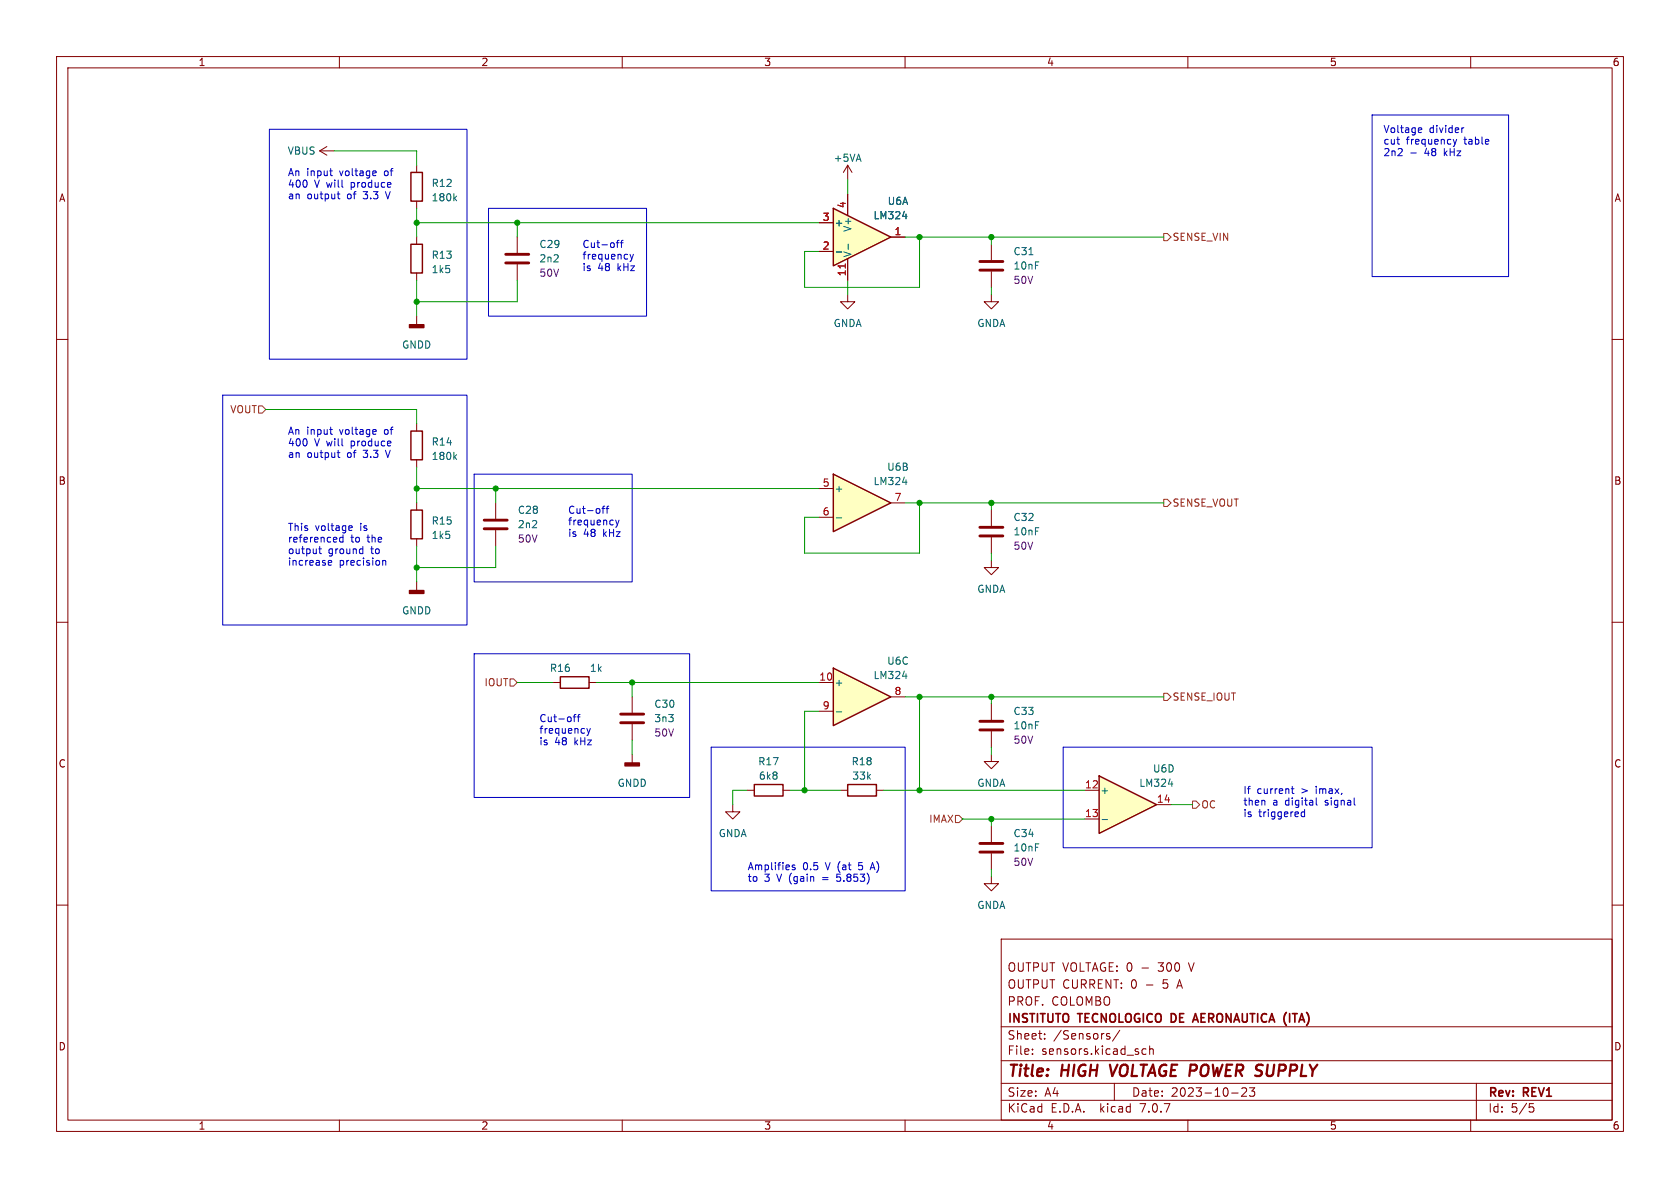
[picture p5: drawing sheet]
<svg xmlns="http://www.w3.org/2000/svg" width="297mm" height="210mm" viewBox="0 0 297 210" stroke-linecap="round" stroke-linejoin="round" font-family="sans-serif">
<g fill="none" stroke="#840000" stroke-width=".18">
<path d="M10 10h277v190h-277zM12 12h273v186h-273zM60 10v2M110 10v2M160 10v2M210 10v2M260 10v2M149.9 29.2l.7 1.3M149.9 29.2v2.6M149.9 29.2l-.8 1.3M10 60h2M175.3 52.1v1.2h1.2l-1.2 1.3-1.3-1.3h1.3"/>
<path d="M285 60h2M175.3 99.1v1.2h1.2l-1.2 1.3-1.3-1.3h1.3M175.3 90.2v2.8M175.3 95v2.8M10 110h2M285 110h2M175.3 133.4v1.2h1.2l-1.2 1.3-1.3-1.3h1.3M175.3 124.5v2.8M175.3 129.3v2.8M10 160h2M175.3 154.9v1.3h1.2l-1.2 1.3-1.3-1.3h1.3M175.3 146.1v2.7"/>
<path d="M175.3 150.9v2.8M285 160h2M177 166h108v32h-108zM60 198v2M110 198v2M160 198v2M177 194.5h108M177 191.5h108M177 187.5h108M177 181.5h108M182.5 186.3v.1M182.5 185.5v.1"/>
<path d="M184.7 183.6v.1M184.7 182.8v.1M195.8 183.2l.4 .1v.2l-.2 .2h-.3M195.8 182.7l.4 .1M197 191.5v3M198 182.1l-1.3 2M202.6 185.5l-.4-.1-.3 .3v.4l.1 .2h.6M203.2 185.5l.3-.1 .3 .1 .1 .9M203.2 184.9v1.5M210 198v2M217.7 193.2h1.2M219.5 192.4l.6-.1 .2 .1 .1 .3-.9 1.1h.9"/>
<path d="M220.9 192.3h.9l-.5 .6 .4 .1v.7l-.2 .1h-.4l-.2-.1M260 198v2M261 191.5v6.5M270.4 195.1h.7M270.5 195.7h.4l.3 .3-.2 .5-.5 .1"/>
</g>
<path d="M196.2 188.2l.4 2" fill="none" stroke="#840000" stroke-width=".4"/>
<path d="M210.8 180.7l.5-1.5 .5 1.5M211 180.3h.7" fill="none" stroke="#840000" stroke-width=".3"/>
<path d="M173.2 94.7h4.1M173.2 93.2h4.1M173.2 129h4.1M173.2 127.5h4.1M173.2 150.6h4.1M173.2 149.1h4.1" fill="none" stroke="#840000" stroke-width=".51"/>
<path d="M147.3 118.1l10.2 5.1-10.2 5.1z" fill="#ffffc2"/>
<path d="M147.3 118.1l10.2 5.1-10.2 5.1z" fill="none" stroke="#840000" stroke-width=".25"/>
<path d="M144.8 120.7h2.5M144.8 125.7h2.5M157.5 123.2h2.5" fill="none" stroke="#840000" stroke-width=".18"/>
<path d="M159.6 119.5h.8M147.8 125.8h1" fill="none" stroke="#006464" stroke-width=".18"/>
<path d="M147.3 83.8l10.2 5.1-10.2 5.1z" fill="#ffffc2"/>
<path d="M72.6 30.5h2.1v5.1h-2.1zM72.6 43.2h2.1v5.1h-2.1zM72.6 90.2h2.1v5.1h-2.1zM147.3 83.8l10.2 5.1-10.2 5.1zM99.1 119.6h5v2.1h-5zM133.3 138.7h5.1v2h-5.1zM149.9 138.7h5v2h-5z" fill="none" stroke="#840000" stroke-width=".25"/>
<g fill="none" stroke="#840000" stroke-width=".18">
<path d="M56.5 26.7l1.3 .7M56.5 26.7h2.6M57.8 25.9l-1.3 .8M73.7 29.2v1.3M73.7 35.6v1.2M149.9 34.3v3.8M73.7 41.9v1.3M73.7 48.3v1.2M73.7 55.9v1.5M149.9 52.1v1.2h1.2l-1.2 1.3-1.3-1.3h1.3M149.9 45.7v3.8M73.7 88.9v1.3"/>
<path d="M73.7 95.3v1.2M87.6 88.9v2.8M87.6 93.7v2.8M144.8 86.4h2.5M144.8 91.4h2.5M157.5 88.9h2.5M73.7 102.9v1.5M97.8 120.7h1.3M104.1 120.7h1.3M111.8 123.2v2.8M111.8 128v2.8M111.8 133.4v1.5"/>
<path d="M132.1 139.7h1.2M138.4 139.7h1.3M148.6 139.7h1.3M154.9 139.7h1.3M129.5 142.2v1.3h1.3l-1.3 1.3-1.2-1.3h1.2"/>
</g>
<path d="M80.4 35l.3 .5M80.7 34.7l-.5 .4M150 43.1v1M147.8 91.5h1M159.6 85.2h.8" fill="none" stroke="#006464" stroke-width=".18"/>
<g fill="#840000" stroke="#840000" stroke-width=".25">
<path d="M72.4 104.4h2.5v.5h-2.5z"/>
<path d="M110.5 134.9h2.5v.5h-2.5z"/>
<path d="M72.4 57.4h2.5v.5h-2.5z"/>
</g>
<path d="M85.6 93.5h4.1M85.6 91.9h4.1M109.7 127.8h4.1M109.7 126.2h4.1" fill="none" stroke="#840000" stroke-width=".51"/>
<path d="M149.4 46.7v.7" fill="none" stroke="#a90000" stroke-width=".18"/>
<path d="M194.3 137.2l10.2 5-10.2 5.1z" fill="#ffffc2"/>
<path d="M72.6 76.2h2.1v5.1h-2.1zM194.3 137.2l10.2 5-10.2 5.1z" fill="none" stroke="#840000" stroke-width=".25"/>
<path d="M91.4 41.9v2.8M91.4 46.7v2.8M175.3 43.2v2.8M175.3 48v2.8M73.7 74.9v1.3M73.7 81.3v1.3M191.8 139.7h2.5M191.8 144.8h2.5M204.5 142.2h2.5" fill="none" stroke="#840000" stroke-width=".18"/>
<path d="M181.9 45h.7M80.4 80.7l.3 .5M80.7 80.4l-.5 .5M206.6 138.6h.7M194.8 144.9h1" fill="none" stroke="#006464" stroke-width=".18"/>
<path d="M89.4 46.5h4.1M89.4 45h4.1M173.2 47.8h4.1M173.2 46.2h4.1" fill="none" stroke="#840000" stroke-width=".51"/>
<path d="M147.3 36.8l10.2 5.1-10.2 5.1z" fill="#ffffc2"/>
<path d="M147.3 36.8l10.2 5.1-10.2 5.1z" fill="none" stroke="#840000" stroke-width=".25"/>
<path d="M144.8 39.4h2.5M149.9 34.3v3.8M144.8 44.5h2.5M149.9 45.7v3.8M157.5 41.9h2.5" fill="none" stroke="#840000" stroke-width=".18"/>
<path d="M159.6 38.3h.8M147.8 44.5h1M150 43.1v1" fill="none" stroke="#006464" stroke-width=".18"/>
<path d="M205.7 41.3h.7l.6 .6-.6 .6h-.7zM45.7 71.8h.7l.6 .6-.6 .6h-.7zM205.7 88.3h.7l.6 .6-.6 .6h-.7zM90.2 120h.6l.6 .7-.6 .6h-.6zM205.7 122.6h.7l.6 .6-.6 .6h-.7zM168.9 144.1h.6l.7 .7-.7 .6h-.6zM210.8 141.6h.7l.6 .6-.6 .7h-.7z" fill="none" stroke="#725600" stroke-width=".18"/>
<g fill="none" stroke="#0000c2" stroke-width=".18">
<path d="M47.6 22.9h34.9v40.6h-34.9zM58.3 30.2h.5M58.5 31l.3 .1M59.6 34.3h.5M59.8 33.9v1.1l.3 .1M66.3 30.2l.2 .3-.6 .1M66.4 31l-.1 .1M68.1 33.9l.5 1.2M86.4 36.8h27.9v19.1h-27.9zM242.6 20.3h24.1v28.6h-24.1zM246.9 24.6h.5M247.3 25.5h.1"/>
<path d="M249.4 27h1M250.9 22.6l.4 .1v.2l-.6 .1M251.3 23.4h-.4M256.9 24.6l.3 .9M257.2 25.5l-.2 .3M257.5 24.6l-.3 .9M258.8 22.6l-.3 .1M109 42.9h.4M109.4 42.5l-.3 .2v1.1M109.7 42.9h.5M110.2 42.5l-.3 .2v1.1M111.4 45l.3 .8"/>
<path d="M111.7 45.8l-.2 .4M112 45l-.3 .8M39.4 69.9h43.1v40.6h-43.1zM58.3 75.9h.5M58.5 76.7l.3 .1M59.8 79.6v1.1l.3 .2M66.3 75.9l.2 .3-.6 .2M66.4 76.7l-.1 .1M68.1 79.6l.5 1.3M56.3 97h.5M56.5 96.6v1.1l.3 .2M58 99.5l.6-.1v-.3h-.4l-.2 .2 .1 .6h.5"/>
<path d="M59.6 80h.5M60.6 94.6v1.2M60.6 95h-.3l-.3 .2 .2 .6h.4M61.8 92.9l.4 .1 .1 .2-.6 .2M62.2 93.7l-.4 .1M64 97l.1 .1M64.1 96.6v1.3M64.1 97.8l-.1 .1M67.7 99.2l.1-.1h.3l.1 .8M67.7 99.1v.8M83.8 83.8h28v19.1h-28zM106.4 89.9h.5"/>
<path d="M106.9 89.5l-.3 .2v1M107.1 89.9h.5M107.6 89.5l-.3 .2v1M108.8 91.9l.3 .9M109.1 92.8l-.1 .4M109.4 91.9l-.3 .9M83.8 115.6h38.1v25.4h-38.1zM101.3 126.7h.5M101.8 126.3l-.3 .2v1.1M102.1 126.7h.4M102.5 126.3l-.3 .2v1.1M103.8 128.8l.3 .8"/>
<path d="M104.1 129.6l-.2 .4M104.4 128.8l-.3 .8M125.7 132.1h34.3v25.4h-34.3zM188 132.1h54.6v17.8h-54.6zM228.3 139.4h.5M228.5 139v1.1l.3 .2M140.5 153l-.3-.1-.2 .2 .1 .2 .4 .1v.3h-.5M147.9 155.7l.2 .1M148 154.5l-.1 .6 .2-.1M154 153.4h.6M154.3 152.5l-.5 1.3M230.6 143.1v1.3"/>
<path d="M230.6 143.6l-.3-.1-.3 .3 .2 .5h.4M232.7 141.1v1l.2 .2"/>
</g>
<g fill="none" stroke="#009600" stroke-width=".18">
<path d="M59.1 26.7h14.6v2.5M73.7 36.8v5.1M73.7 39.4h71.1M91.4 39.4v2.5M149.9 31.8v2.5M73.7 49.5v6.4M91.4 49.5v3.8h-17.7M149.9 49.5v2.6M160 41.9h45.7M162.6 41.9v8.9h-20.4v-6.3h2.6M175.3 41.9v1.3M175.3 50.8v1.3"/>
<path d="M47 72.4h26.7v2.5M73.7 86.4h71.1M73.7 82.6v6.3M73.7 96.5v6.4M87.6 86.4v2.5M87.6 96.5v3.8h-13.9M160 88.9h45.7M162.6 88.9v8.9h-20.4v-6.4h2.6M175.3 88.9v1.3M175.3 97.8v1.3M91.4 120.7h6.4M105.4 120.7h39.4"/>
<path d="M111.8 120.7v2.5M111.8 130.8v2.6M132.1 139.7h-2.6v2.5M139.7 139.7h8.9M144.8 125.7h-2.6v14M156.2 139.7h35.6M160 123.2h45.7M162.6 123.2v16.5M175.3 123.2v1.3M175.3 132.1v1.3M170.2 144.8h21.6M175.3 144.8v1.3"/>
<path d="M175.3 153.7v1.2M207 142.2h3.8"/>
</g>
<path d="M149.4 46.7v.7" fill="none" stroke="#a90000" stroke-width=".18"/>
<g fill="#009600" stroke="#009600" stroke-width=".18">
<circle cx="73.7" cy="53.3" r=".46"/>
<circle cx="142.2" cy="139.7" r=".46"/>
<circle cx="175.3" cy="144.8" r=".46"/>
<circle cx="162.6" cy="139.7" r=".46"/>
<circle cx="175.3" cy="123.2" r=".46"/>
<circle cx="162.6" cy="123.2" r=".46"/>
<circle cx="175.3" cy="41.9" r=".46"/>
<circle cx="162.6" cy="41.9" r=".46"/>
<circle cx="87.6" cy="86.4" r=".46"/>
<circle cx="73.7" cy="100.3" r=".46"/>
<circle cx="111.8" cy="120.7" r=".46"/>
<circle cx="162.6" cy="88.9" r=".46"/>
<circle cx="175.3" cy="88.9" r=".46"/>
<circle cx="73.7" cy="86.4" r=".46"/>
<circle cx="73.7" cy="39.4" r=".46"/>
<circle cx="91.4" cy="39.4" r=".46"/>
</g>
<g font-size="2.8" fill="#840000">
<text x="178" y="190.9">Title:</text>
<text x="187.7" y="190.9">HIGH</text>
<text x="197.1" y="190.9">VOLTAGE POWER SUPPLY</text>
</g>
<g font-size="2.1" fill="#840000">
<text x="178" y="172">OUTPUT VOLTAGE: 0</text>
<text x="201.9" y="172">-</text>
<text x="205.1" y="172">300</text>
<text x="210.6" y="172">V</text>
<text x="178" y="178">PROF.</text>
<text x="178" y="175">OUTPUT CURRENT: 0</text>
<text x="185.9" y="178">COLOMBO</text>
<text x="202.7" y="175">-</text>
<text x="205.8" y="175">5</text>
<text x="208.6" y="175">A</text>
<text x="178" y="184">Sheet:</text>
<text x="178" y="181.2">INSTITUTO</text>
<text x="186.2" y="184">/Sensors/</text>
<text x="190.7" y="181.2">TECNOLOGICO DE</text>
<text x="212.3" y="181.2">AERONAUTICA (ITA)</text>
<text x="178" y="186.7">File:</text>
<text x="184.1" y="186.7">sensors.kicad_sch</text>
<text x="178" y="196.9">KiCad</text>
<text x="178" y="194.1">Size:</text>
<text x="184.7" y="194.1">A4</text>
<text x="185.7" y="196.9">E.D.A.</text>
<text x="194.6" y="196.9">kicad</text>
<text x="200" y="194.1">Date:</text>
<text x="201.8" y="196.9">7.0.7</text>
<text x="207" y="194.1">2023-10-23</text>
<text x="263" y="194.3">Rev:</text>
<text x="263" y="196.9">Id:</text>
<text x="267.1" y="196.9">5/5</text>
<text x="269.4" y="194.3">REV1</text>
</g>
<g font-size="1.8" fill="#840000">
<text x="35" y="11.9">1</text>
<text x="85" y="11.9">2</text>
<text x="135" y="11.9">3</text>
<text x="185" y="11.9">4</text>
<text x="235" y="11.9">5</text>
<text x="285" y="11.9">6</text>
<text x="10.3" y="35.9">A</text>
<text x="285.3" y="35.9">A</text>
<text x="10.3" y="85.9">B</text>
<text x="285.3" y="85.9">B</text>
<text x="10.3" y="135.9">C</text>
<text x="285.3" y="135.9">C</text>
<text x="10.3" y="185.9">D</text>
<text x="285.3" y="185.9">D</text>
<text x="35" y="199.9">1</text>
<text x="85" y="199.9">2</text>
<text x="135" y="199.9">3</text>
<text x="185" y="199.9">4</text>
<text x="235" y="199.9">5</text>
<text x="285" y="199.9">6</text>
</g>
<g font-size="1.8" fill="#0000c2">
<text x="244.5" y="23.6">Voltage</text>
<text x="252.7" y="23.6">divider</text>
<text x="244.5" y="25.6">cut</text>
<text x="244.5" y="27.7">2n2</text>
<text x="248.6" y="25.6">frequency</text>
<text x="252" y="27.7">48</text>
<text x="255.5" y="27.7">kHz</text>
<text x="259" y="25.6">table</text>
<text x="50.8" y="31.2">An</text>
<text x="50.8" y="33.3">400</text>
<text x="50.8" y="35.3">an</text>
<text x="54.2" y="31.2">input</text>
<text x="54.3" y="35.3">output</text>
<text x="55.6" y="33.3">V will</text>
<text x="60.2" y="31.2">voltage</text>
<text x="61.5" y="35.3">of</text>
<text x="62.3" y="33.3">produce</text>
<text x="64.5" y="35.3">3.3</text>
<text x="68.2" y="31.2">of</text>
<text x="68.7" y="35.3">V</text>
<text x="102.9" y="43.9">Cut-off</text>
<text x="102.9" y="46">frequency</text>
<text x="102.9" y="48">is</text>
<text x="105.7" y="48">48</text>
<text x="109.3" y="48">kHz</text>
<text x="50.8" y="76.9">An</text>
<text x="54.2" y="76.9">input</text>
<text x="60.2" y="76.9">voltage</text>
<text x="68.2" y="76.9">of</text>
<text x="50.8" y="79">400</text>
<text x="50.8" y="81">an</text>
<text x="54.3" y="81">output</text>
<text x="55.6" y="79">V will</text>
<text x="61.5" y="81">of</text>
<text x="62.3" y="79">produce</text>
<text x="64.5" y="81">3.3</text>
<text x="68.7" y="81">V</text>
<text x="50.8" y="93.9">This</text>
<text x="50.8" y="96">referenced</text>
<text x="55.7" y="93.9">voltage</text>
<text x="62" y="96">to</text>
<text x="63.8" y="93.9">is</text>
<text x="65.1" y="96">the</text>
<text x="100.3" y="90.9">Cut-off</text>
<text x="100.3" y="93">frequency</text>
<text x="100.3" y="95">is</text>
<text x="103.1" y="95">48</text>
<text x="106.7" y="95">kHz</text>
<text x="50.8" y="98">output</text>
<text x="50.8" y="100.1">increase</text>
<text x="58" y="98">ground</text>
<text x="60" y="100.1">precision</text>
<text x="65.7" y="98">to</text>
<text x="95.2" y="127.7">Cut-off</text>
<text x="95.2" y="129.8">frequency</text>
<text x="95.2" y="131.8">is</text>
<text x="98.1" y="131.8">48</text>
<text x="101.6" y="131.8">kHz</text>
<text x="219.7" y="140.4">If</text>
<text x="219.7" y="142.5">then</text>
<text x="222.2" y="140.4">current</text>
<text x="225" y="142.5">a</text>
<text x="227.3" y="142.5">digital</text>
<text x="230.2" y="140.4">&gt;</text>
<text x="232.9" y="140.4">imax,</text>
<text x="234.5" y="142.5">signal</text>
<text x="219.7" y="144.5">is</text>
<text x="222.5" y="144.5">triggered</text>
<text x="132.1" y="153.9">Amplifies</text>
<text x="132.1" y="156">to</text>
<text x="135.1" y="156">3</text>
<text x="137.5" y="156">V (gain</text>
<text x="141.9" y="153.9">0.5</text>
<text x="145.8" y="156">=</text>
<text x="146.1" y="153.9">V (at</text>
<text x="148.6" y="156">5.853)</text>
<text x="152.2" y="153.9">5</text>
<text x="154.6" y="153.9">A)</text>
</g>
<g font-size="1.8" fill="#006464">
<text x="50.8" y="27.5">VBUS</text>
<text x="147.3" y="28.8">+5VA</text>
<text x="76.2" y="33.2">R12</text>
<text x="76.2" y="35.8">180k</text>
<text x="147.4" y="40.2">+</text>
<text x="150.7" y="41.1" transform="rotate(-90 150.7 41.1)">V+</text>
<text x="154.3" y="39">LM324</text>
<text x="156.8" y="36.4">U6A</text>
<text x="76.2" y="45.9">R13</text>
<text x="95.3" y="44">C29</text>
<text x="95.3" y="46.6">2n2</text>
<text x="150.7" y="45.6" transform="rotate(-90 150.7 45.6)">V-</text>
<text x="179.1" y="45.3">C31</text>
<text x="179.1" y="47.9">10nF</text>
<text x="76.2" y="48.5">1k5</text>
<text x="147.3" y="58">GNDA</text>
<text x="172.7" y="58">GNDA</text>
<text x="71" y="61.8">GNDD</text>
<text x="76.2" y="79">R14</text>
<text x="76.2" y="81.5">180k</text>
<text x="156.7" y="83.4">U6B</text>
<text x="147.4" y="87.2">+</text>
<text x="154.3" y="86">LM324</text>
<text x="76.2" y="95.5">1k5</text>
<text x="76.2" y="92.9">R15</text>
<text x="91.4" y="91">C28</text>
<text x="91.4" y="93.6">2n2</text>
<text x="179.1" y="92.3">C32</text>
<text x="179.1" y="94.8">10nF</text>
<text x="172.7" y="105">GNDA</text>
<text x="71" y="108.8">GNDD</text>
<text x="97.1" y="119">R16</text>
<text x="104.2" y="119">1k</text>
<text x="156.7" y="117.7">U6C</text>
<text x="115.6" y="125.3">C30</text>
<text x="147.4" y="121.5">+</text>
<text x="154.3" y="120.2">LM324</text>
<text x="115.6" y="127.9">3n3</text>
<text x="179.1" y="126.6">C33</text>
<text x="179.1" y="129.1">10nF</text>
<text x="133.9" y="135.5">R17</text>
<text x="150.5" y="135.5">R18</text>
<text x="203.7" y="136.8">U6D</text>
<text x="109.1" y="139.3">GNDD</text>
<text x="134.1" y="138">6k8</text>
<text x="150.6" y="138">33k</text>
<text x="172.7" y="139.3">GNDA</text>
<text x="194.4" y="140.6">+</text>
<text x="201.3" y="139.3">LM324</text>
<text x="127" y="148.2">GNDA</text>
<text x="179.1" y="148.2">C34</text>
<text x="179.1" y="150.7">10nF</text>
<text x="172.7" y="160.9">GNDA</text>
</g>
<g font-size="1.8" fill="#a90000">
<text x="145.3" y="39.1">3</text>
<text x="149.6" y="36.9" transform="rotate(-90 149.6 36.9)">4</text>
<text x="158" y="41.7">1</text>
<text x="145.3" y="44.2">2</text>
<text x="149.6" y="48.9" transform="rotate(-90 149.6 48.9)">11</text>
<text x="145.3" y="86.1">5</text>
<text x="158" y="88.6">7</text>
<text x="145.3" y="91.2">6</text>
<text x="144.7" y="120.4">10</text>
<text x="145.3" y="125.5">9</text>
<text x="158" y="122.9">8</text>
<text x="191.7" y="139.4">12</text>
<text x="204.4" y="142">14</text>
<text x="191.7" y="144.5">13</text>
</g>
<g font-size="1.8" fill="#725600">
<text x="207.2" y="42.8">SENSE_VIN</text>
<text x="40.6" y="73.3">VOUT</text>
<text x="207.2" y="89.8">SENSE_VOUT</text>
<text x="85.5" y="121.5">IOUT</text>
<text x="207.2" y="124.1">SENSE_IOUT</text>
<text x="212.3" y="143.1">OC</text>
<text x="164.2" y="145.6">IMAX</text>
</g>
<g font-size="1.8" fill="#840084">
<text x="95.3" y="49.1">50V</text>
<text x="179.1" y="50.4">50V</text>
<text x="91.4" y="96.1">50V</text>
<text x="179.1" y="97.4">50V</text>
<text x="115.6" y="130.4">50V</text>
<text x="179.1" y="131.7">50V</text>
<text x="179.1" y="153.3">50V</text>
</g>
</svg>
